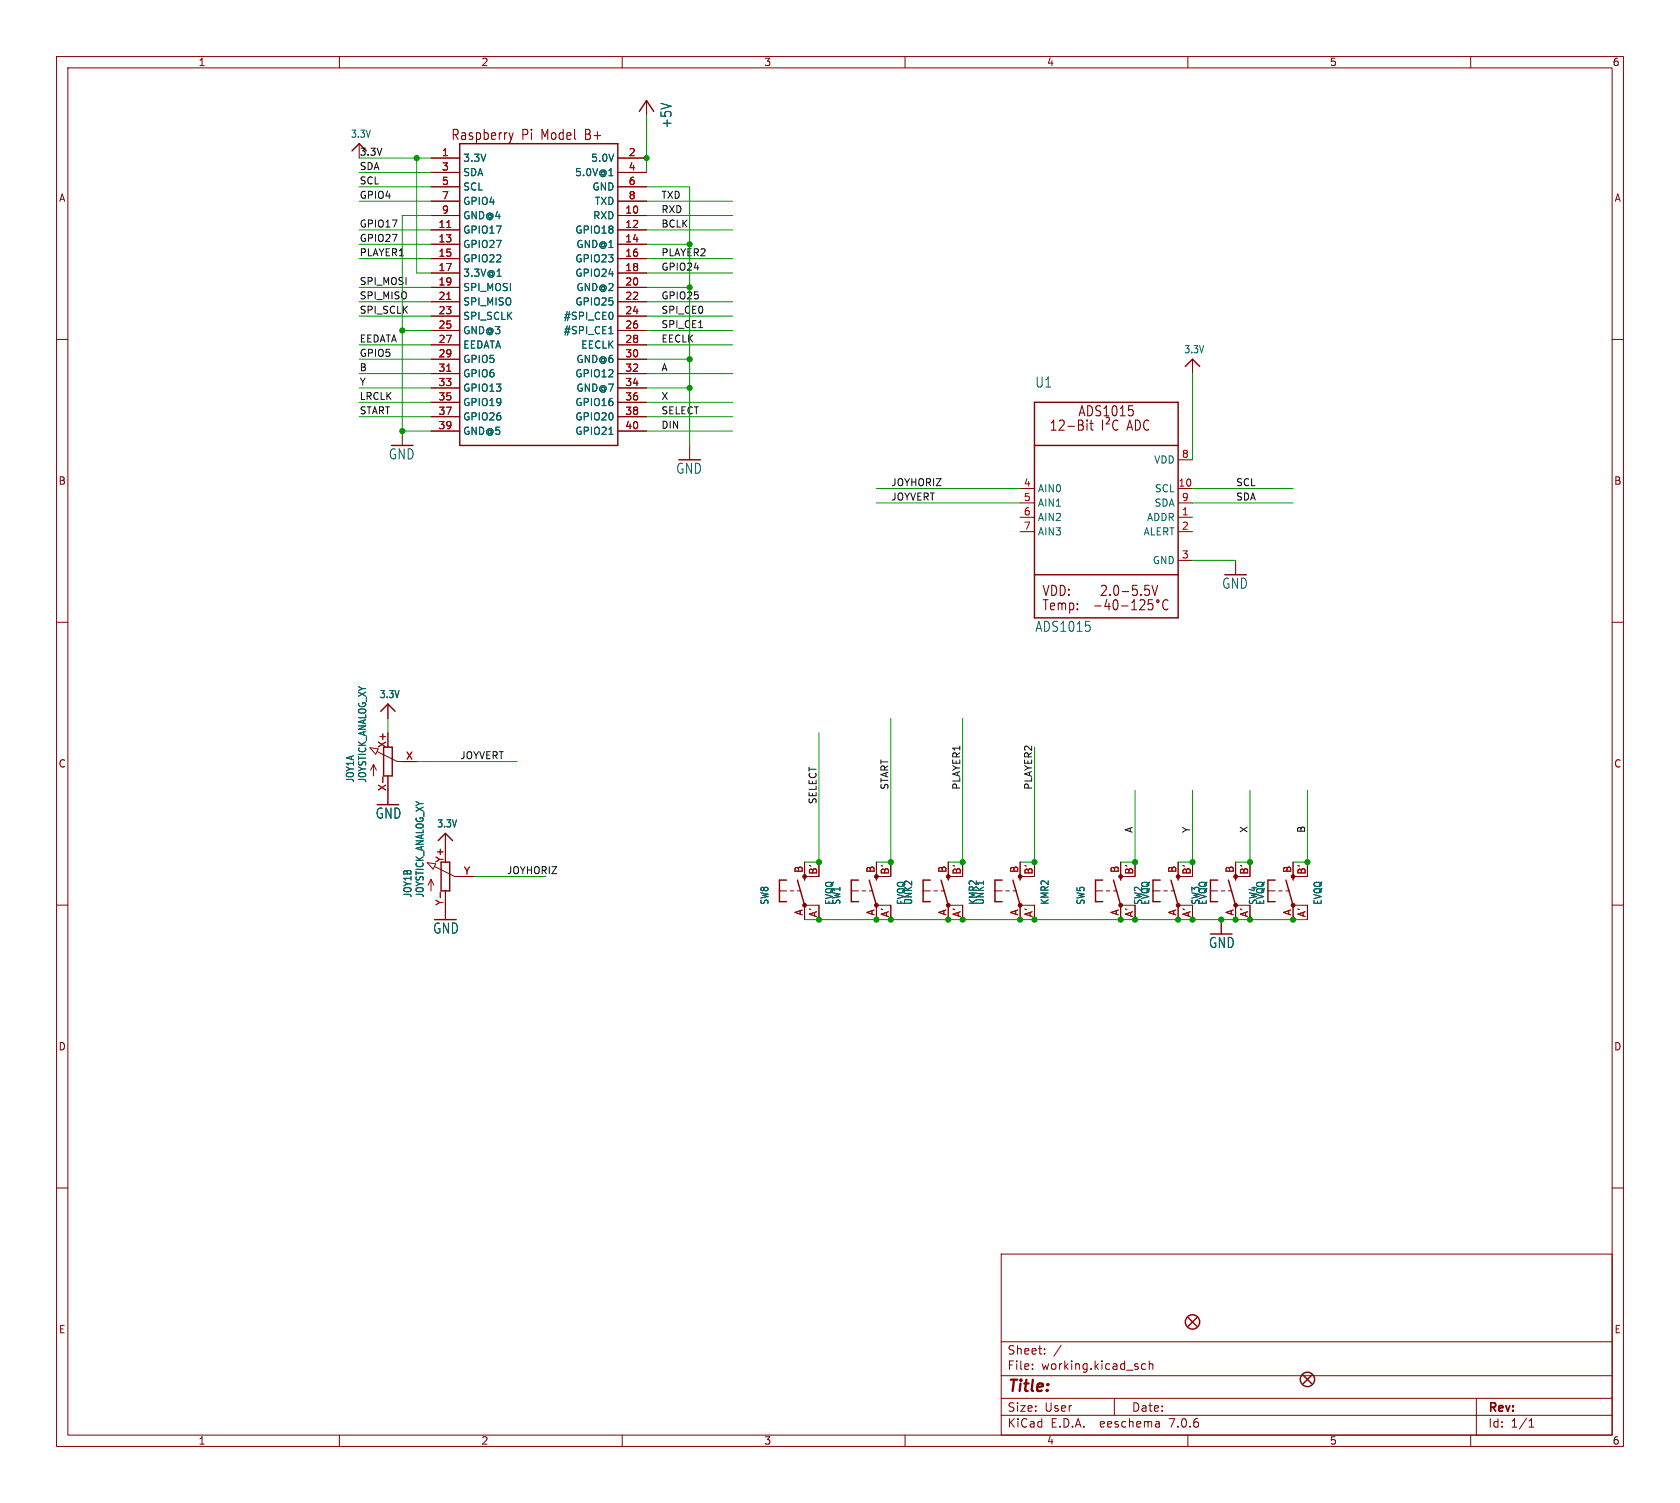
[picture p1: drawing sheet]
<svg xmlns="http://www.w3.org/2000/svg" width="297mm" height="266mm" viewBox="0 0 297 266" stroke-linecap="round" stroke-linejoin="round" font-family="sans-serif">
<g fill="none" stroke="#840000" stroke-width=".18">
<path d="M10 10h277v245.7h-277zM12 12h273v241.7h-273zM60 10v2M110 10v2M114.3 17.8v2.5M160 10v2M210 10v2M260 10v2M63.5 25.4v2.5M76.2 27.9h5.1M76.2 38.1h5.1M76.2 30.5h5.1"/>
<path d="M76.2 33h5.1M76.2 35.6h5.1M109.2 27.9h5.1M109.2 38.1h5.1M109.2 30.5h5.1M109.2 33h5.1M109.2 35.6h5.1M10 60h2M76.2 40.6h5.1M76.2 43.2h5.1M76.2 45.7h5.1M76.2 48.3h5.1"/>
<path d="M76.2 50.8h5.1M76.2 53.3h5.1M76.2 55.9h5.1M76.2 58.4h5.1M109.2 40.6h5.1M109.2 43.2h5.1M109.2 45.7h5.1M109.2 48.3h5.1M109.2 50.8h5.1M109.2 53.3h5.1M109.2 55.9h5.1M109.2 58.4h5.1"/>
<path d="M285 60h2M71.1 76.2v2.5M76.2 61h5.1M76.2 63.5h5.1M76.2 66h5.1M76.2 68.6h5.1M76.2 71.1h5.1M76.2 73.7h5.1M76.2 76.2h5.1M109.2 61h5.1M109.2 63.5h5.1M109.2 66h5.1"/>
<path d="M109.2 68.6h5.1M109.2 71.1h5.1M109.2 73.7h5.1M109.2 76.2h5.1M121.9 78.7v2.6M210.8 63.5v2.5M180.3 91.4h2.6M180.3 86.4h2.6M180.3 94h2.6M180.3 88.9h2.6M208.3 91.4h2.5M208.3 86.4h2.5"/>
<path d="M208.3 94h2.5M208.3 99.1h2.5M208.3 88.9h2.5M208.3 81.3h2.5M218.4 99.1v2.5M10 110h2M285 110h2M65.4 132.2l1.5 .2-.5 .9zM66 135.1v2.1M66 135.1l-.5 1M66 135.1l.5 1M66.7 132.9l3.5 1.7h3.5"/>
<path d="M68.6 124.5v2.5M68.6 137.2v5M10 160h2M75.5 152.5l1.5 .2-.4 .9zM76.2 155.4v2.1M76.2 155.4l-.5 1.1M76.2 155.4l.5 1.1M76.9 153.2l3.5 1.7h3.4M78.7 147.3v2.6M78.7 157.5v5.1M137.8 157.5h1.3M139.7 157.5h.6"/>
<path d="M141 157.5h.6M142.2 152.4v2.5h2.6v-2.5M150.5 157.5h1.3M152.4 157.5h.6M153.7 157.5h.6M154.9 152.4v2.5h2.6v-2.5M163.2 157.5h1.3M165.1 157.5h.6M166.4 157.5h.6M167.6 152.4v2.5h2.6v-2.5M175.9 157.5h1.3M177.8 157.5h.6"/>
<path d="M179.1 157.5h.6M180.3 152.4v2.5h2.6v-2.5M193.7 157.5h1.2M195.6 157.5h.6M196.8 157.5h.7M198.1 152.4v2.5h2.6v-2.5M203.8 157.5h1.3M205.7 157.5h.7M207 157.5h.6M208.3 152.4v2.5h2.5v-2.5M214 157.5h1.3M215.9 157.5h.6"/>
<path d="M217.2 157.5h.6M218.4 152.4v2.5h2.6v-2.5M224.2 157.5h1.2M226.1 157.5h.6M227.3 157.5h.7M228.6 152.4v2.5h2.5v-2.5M285 160h2M142.2 162.6v-2.6h2.6v2.6M154.9 162.6v-2.6h2.6v2.6M167.6 162.6v-2.6h2.6v2.6M180.3 162.6v-2.6h2.6v2.6M198.1 162.6v-2.6h2.6v2.6"/>
<path d="M208.3 162.6v-2.6h2.5v2.6M215.9 162.6v2.5M218.4 162.6v-2.6h2.6v2.6M228.6 162.6v-2.6h2.5v2.6M10 210h2M285 210h2M177 221.7h108v32h-108zM177 237.2h108M184.7 239.2v.2M184.7 238.4v.2M187.6 237.8l-1.3 1.9M60 253.7v2"/>
<path d="M110 253.7v2M160 253.7v2M177 250.2h108M177 247.2h108M177 243.2h108M182.5 241.9v.2M182.5 241.1v.2M197 247.2v3M202.5 241.1h-.4l-.3 .3v.4l.2 .2h.5M203.2 241.2l.2-.1h.3l.1 1M203.2 240.6v1.5M204.9 251.3l.1 1"/>
<path d="M205 252.2l-.2 .1M205 251.6l-.2 .1M210 253.7v2M260 253.7v2M261 247.2v6.5M270.3 252.3h.9M270.3 251.2l.4-.4v1.5"/>
</g>
<g fill="#840000" stroke="#840000" stroke-width=".18">
<circle cx="142.2" cy="160" r=".33"/>
<circle cx="142.2" cy="154.9" r=".33"/>
<circle cx="218.4" cy="160" r=".33"/>
<circle cx="218.4" cy="154.9" r=".33"/>
<circle cx="180.3" cy="160" r=".33"/>
<circle cx="180.3" cy="154.9" r=".33"/>
<circle cx="154.9" cy="160" r=".33"/>
<circle cx="154.9" cy="154.9" r=".33"/>
<circle cx="167.6" cy="160" r=".33"/>
<circle cx="167.6" cy="154.9" r=".33"/>
<circle cx="208.3" cy="160" r=".33"/>
<circle cx="208.3" cy="154.9" r=".33"/>
<circle cx="228.6" cy="160" r=".33"/>
<circle cx="228.6" cy="154.9" r=".33"/>
<circle cx="198.1" cy="160" r=".33"/>
<circle cx="198.1" cy="154.9" r=".33"/>
</g>
<g fill="none" stroke="#840000" stroke-width=".25">
<path d="M113 19.7l1.3-1.9 1.3 1.9M62.2 26.7l1.3-1.3 1.3 1.3M81.3 25.4h27.9v53.3h-27.9zM182.9 71.1h25.4v38.1h-25.4zM182.9 78.7h25.4M209.5 64.8l1.3-1.3 1.3 1.3M182.9 101.6h25.4M67.3 125.7l1.3-1.2 1.2 1.2M67.8 132.1h1.5v5.1h-1.5zM77.5 148.6l1.2-1.3 1.3 1.3M78 152.4h1.5v5.1h-1.5zM139.1 155.6h-1.3v3.8h1.3"/>
<path d="M141 155.6l1.2 4.4M142.2 154.9v.7M151.8 155.6h-1.3v3.8h1.3M153.7 155.6l1.2 4.4M154.9 154.9v.7M164.5 155.6h-1.3v3.8h1.3M166.4 155.6l1.2 4.4M167.6 154.9v.7M177.2 155.6h-1.3v3.8h1.3M179.1 155.6l1.2 4.4M180.3 154.9v.7M194.9 155.6h-1.2v3.8h1.2"/>
<path d="M196.8 155.6l1.3 4.4M198.1 154.9v.7M203.8 159.4h1.3M203.8 155.6h1.3M207 155.6l1.3 4.4M208.3 154.9v.7M214 159.4h1.3M214 155.6h1.3M217.2 155.6l1.2 4.4M218.4 154.9v.7M224.2 159.4h1.2M224.2 155.6h1.2"/>
<path d="M227.3 155.6l1.3 4.4M228.6 154.9v.7M210.1 232.9l1.5 1.5M211.6 232.9l-1.5 1.5M230.4 243.1l1.5 1.5M231.9 243.1l-1.5 1.5"/>
<circle cx="210.8" cy="233.7" r="1.27"/>
<circle cx="231.1" cy="243.8" r="1.27"/>
</g>
<path d="M79 40.2h.7M79 52.9h.7M79 65.6h.7M67.7 137.3v1M77.8 157.7v1" fill="none" stroke="#a90000" stroke-width=".18"/>
<g fill="none" stroke="#840000" stroke-width=".19">
<path d="M90 23.5l.4 1.1M90.4 24.6l-.3 .6M90.7 23.5l-.3 1.1M192.2 74.9v1.1M192.7 74.9h.6M192.9 74.3v1.5l.1 .2h.3M194.9 74.3v1.7M196.1 74.3l-.5 .6h.5M196.8 74.7l-.1 .6a.68 .68 0 0 0 .7 .7l.2-.1M200.3 72.6v.7M193.5 107.1h1.2M195.7 105.9l-.4 1.3h1"/>
<path d="M196.1 106.6v1.2M196.8 106.4v.7l.1 .5 .2 .2 .3-.1 .2-.2v-1.1M198.3 107.1h1.1M200.1 107.8h.8M200.5 106v1.8M202.4 106.5l-.1 .3-.9 1h1M202.4 103.5h.8M203.1 104.2l.1 .3-.1 .7M203.7 103.5l.5 1.7 .5-1.7M203.8 106h-.8v.9l.2-.2 .5 .1 .1 .2v.6l-.3 .2h-.3l-.2-.2M206.5 106.2l-.1-.1a.51 .51 0 0 0-.8 .3v.6a.68 .68 0 0 0 .6 .8l.3-.2"/>
<circle cx="204.7" cy="106.2" r=".23"/>
</g>
<path d="M107.6 31.1h.8M87.9 48.8h.7M107.6 59h.8M108.3 55.4v.8M107.6 76.8h.8M192.7 110.7v.7" fill="none" stroke="#006464" stroke-width=".18"/>
<g fill="none" stroke="#009600" stroke-width=".18">
<path d="M63.5 35.6h12.7M63.5 30.5h12.7M63.5 33h12.7M63.5 27.9h12.7M73.7 27.9v20.4h2.5M76.2 38.1h-5.1v38.1h5.1M114.3 33h7.6v45.7M114.3 38.1h15.2M114.3 35.6h15.2M114.3 20.3v10.2M63.5 55.9h12.7M63.5 50.8h12.7"/>
<path d="M63.5 43.2h12.7M63.5 40.6h12.7M63.5 45.7h12.7M63.5 53.3h12.7M71.1 58.4h5.1M114.3 48.3h15.2M114.3 55.9h15.2M114.3 50.8h7.6M114.3 58.4h15.2M114.3 43.2h7.6M114.3 40.6h15.2M114.3 45.7h15.2"/>
<path d="M114.3 53.3h15.2M63.5 68.6h12.7M63.5 66h12.7M63.5 63.5h12.7M63.5 71.1h12.7M63.5 73.7h12.7M63.5 61h12.7M114.3 68.6h7.6M114.3 66h15.2M114.3 63.5h7.6M114.3 71.1h15.2M114.3 76.2h15.2"/>
<path d="M114.3 73.7h15.2M114.3 61h15.2M210.8 66v15.3M154.9 88.9h25.4M154.9 86.4h25.4M210.8 88.9h17.8M210.8 86.4h17.8M210.8 99.1h7.6M68.6 127v2.5M73.7 134.6h17.7M144.8 129.5v22.9h-2.6M157.5 127v25.4h-2.6"/>
<path d="M170.2 127v25.4h-2.6M182.9 132.1v20.3h-2.6M200.7 139.7v12.7h-2.6M210.8 139.7v12.7h-2.5M221 139.7v12.7h-2.6M231.1 139.7v12.7h-2.5M83.8 154.9h12.7M142.2 162.6h88.9"/>
</g>
<g fill="#009600" stroke="#009600" stroke-width=".18">
<circle cx="182.9" cy="152.4" r=".46"/>
<circle cx="182.9" cy="162.6" r=".46"/>
<circle cx="210.8" cy="162.6" r=".46"/>
<circle cx="208.3" cy="162.6" r=".46"/>
<circle cx="200.7" cy="162.6" r=".46"/>
<circle cx="154.9" cy="162.6" r=".46"/>
<circle cx="157.5" cy="162.6" r=".46"/>
<circle cx="167.6" cy="162.6" r=".46"/>
<circle cx="144.8" cy="162.6" r=".46"/>
<circle cx="170.2" cy="152.4" r=".46"/>
<circle cx="198.1" cy="162.6" r=".46"/>
<circle cx="170.2" cy="162.6" r=".46"/>
<circle cx="180.3" cy="162.6" r=".46"/>
<circle cx="144.8" cy="152.4" r=".46"/>
<circle cx="157.5" cy="152.4" r=".46"/>
<circle cx="121.9" cy="63.5" r=".46"/>
<circle cx="121.9" cy="68.6" r=".46"/>
<circle cx="121.9" cy="50.8" r=".46"/>
<circle cx="71.1" cy="76.2" r=".46"/>
<circle cx="71.1" cy="58.4" r=".46"/>
<circle cx="73.7" cy="27.9" r=".46"/>
<circle cx="218.4" cy="162.6" r=".46"/>
<circle cx="215.9" cy="162.6" r=".46"/>
<circle cx="200.7" cy="152.4" r=".46"/>
<circle cx="210.8" cy="152.4" r=".46"/>
<circle cx="231.1" cy="152.4" r=".46"/>
<circle cx="221" cy="152.4" r=".46"/>
<circle cx="228.6" cy="162.6" r=".46"/>
<circle cx="221" cy="162.6" r=".46"/>
<circle cx="121.9" cy="43.2" r=".46"/>
<circle cx="114.3" cy="27.9" r=".46"/>
</g>
<text font-size="2.8" fill="#840000" x="178" y="246.6">Title:</text>
<g font-size="2.5" fill="#006464">
<text x="118.9" y="22.8" transform="rotate(-90 118.9 22.8)">+5V</text>
<text x="182.9" y="68.7">U1</text>
<text x="68.6" y="81.4">GND</text>
<text x="119.4" y="84">GND</text>
<text x="216" y="104.3">GND</text>
<text x="182.9" y="111.9">ADS1015</text>
<text x="66.3" y="144.9">GND</text>
<text x="76.5" y="165.2">GND</text>
<text x="213.6" y="167.8">GND</text>
</g>
<g font-size="2.5" fill="#840000">
<text x="79.6" y="25">Raspberry</text>
<text x="92.2" y="25">Pi</text>
<text x="95.9" y="25">Model</text>
<text x="103.8" y="25">B+</text>
<text x="185.4" y="76.4">12-Bit</text>
<text x="190.5" y="73.9">ADS1015</text>
<text x="199.5" y="76.4">ADC</text>
<text x="184.1" y="105.6">VDD:</text>
<text x="194.3" y="105.6">2.0-5.5V</text>
<text x="184.1" y="108.1">Temp:</text>
</g>
<g font-size="2.1" fill="#840000">
<text x="178" y="239.7">Sheet:</text>
<text x="178" y="242.4">File:</text>
<text x="184.1" y="242.4">working.kicad_sch</text>
<text x="178" y="249.8">Size:</text>
<text x="184.7" y="249.8">User</text>
<text x="200" y="249.8">Date:</text>
<text x="263" y="250">Rev:</text>
<text x="178" y="252.6">KiCad</text>
<text x="185.7" y="252.6">E.D.A.</text>
<text x="194.6" y="252.6">eeschema</text>
<text x="207" y="252.6">7.0.6</text>
<text x="263" y="252.6">Id:</text>
<text x="267.1" y="252.6">1/1</text>
</g>
<g font-size="1.8" fill="#840000">
<text x="35" y="11.9">1</text>
<text x="85" y="11.9">2</text>
<text x="135" y="11.9">3</text>
<text x="185" y="11.9">4</text>
<text x="235" y="11.9">5</text>
<text x="285" y="11.9">6</text>
<text x="10.3" y="35.9">A</text>
<text x="285.3" y="35.9">A</text>
<text x="10.3" y="85.9">B</text>
<text x="285.3" y="85.9">B</text>
<text x="10.3" y="135.9">C</text>
<text x="285.3" y="135.9">C</text>
<text x="10.3" y="185.9">D</text>
<text x="285.3" y="185.9">D</text>
<text x="10.3" y="235.9">E</text>
<text x="285.3" y="235.9">E</text>
<text x="35" y="255.6">1</text>
<text x="85" y="255.6">2</text>
<text x="135" y="255.6">3</text>
<text x="185" y="255.6">4</text>
<text x="235" y="255.6">5</text>
<text x="285" y="255.6">6</text>
</g>
<g font-size="1.8" fill="#006464">
<text x="61.9" y="24.6">3.3V</text>
<text x="81.8" y="28.8">3.3V</text>
<text x="104.4" y="28.8">5.0V</text>
<text x="81.8" y="31.3">SDA</text>
<text x="81.8" y="33.9">SCL</text>
<text x="101.6" y="31.3">5.0V@1</text>
<text x="104.6" y="33.9">GND</text>
<text x="81.8" y="41.5">GPIO17</text>
<text x="81.8" y="36.4">GPIO4</text>
<text x="81.8" y="39">GND@4</text>
<text x="101.6" y="41.5">GPIO18</text>
<text x="104.8" y="39">RXD</text>
<text x="105.1" y="36.4">TXD</text>
<text x="81.8" y="44">GPIO27</text>
<text x="81.8" y="46.6">GPIO22</text>
<text x="101.6" y="46.6">GPIO23</text>
<text x="101.8" y="44">GND@1</text>
<text x="81.8" y="49.1">3.3V@1</text>
<text x="81.8" y="51.7">SPI_MOSI</text>
<text x="101.6" y="49.1">GPIO24</text>
<text x="101.8" y="51.7">GND@2</text>
<text x="81.8" y="54.2">SPI_MISO</text>
<text x="81.8" y="56.7">SPI_SCLK</text>
<text x="81.8" y="59.3">GND@3</text>
<text x="99.6" y="56.7">#SPI_CE0</text>
<text x="99.6" y="59.3">#SPI_CE1</text>
<text x="101.6" y="54.2">GPIO25</text>
<text x="81.8" y="61.8">EEDATA</text>
<text x="81.8" y="64.4">GPIO5</text>
<text x="101.8" y="64.4">GND@6</text>
<text x="102.6" y="61.8">EECLK</text>
<text x="209.3" y="62.7">3.3V</text>
<text x="81.8" y="66.9">GPIO6</text>
<text x="81.8" y="69.4">GPIO13</text>
<text x="81.8" y="72">GPIO19</text>
<text x="101.6" y="66.9">GPIO12</text>
<text x="101.6" y="72">GPIO16</text>
<text x="101.8" y="69.4">GND@7</text>
<text x="81.8" y="74.5">GPIO26</text>
<text x="81.8" y="77.1">GND@5</text>
<text x="101.6" y="74.5">GPIO20</text>
<text x="101.6" y="77.1">GPIO21</text>
<text x="203.9" y="82.1">VDD</text>
<text x="183.4" y="87.2">AIN0</text>
<text x="183.4" y="89.8">AIN1</text>
<text x="204" y="89.8">SDA</text>
<text x="204.1" y="87.2">SCL</text>
<text x="183.4" y="92.3">AIN2</text>
<text x="183.4" y="94.8">AIN3</text>
<text x="202.1" y="94.8">ALERT</text>
<text x="202.7" y="92.3">ADDR</text>
<text x="203.7" y="99.9">GND</text>
<text x="67" y="123.6">3.3V</text>
<text x="62.8" y="138.5" transform="rotate(-90 62.8 138.5)">JOY1A</text>
<text x="64.9" y="138.5" transform="rotate(-90 64.9 138.5)">JOYSTICK_ANALOG_XY</text>
<text x="77.2" y="146.5">3.3V</text>
<text x="72.9" y="158.8" transform="rotate(-90 72.9 158.8)">JOY1B</text>
<text x="75.1" y="158.8" transform="rotate(-90 75.1 158.8)">JOYSTICK_ANALOG_XY</text>
<text x="136.1" y="160" transform="rotate(-90 136.1 160)">SW8</text>
<text x="147.5" y="160" transform="rotate(-90 147.5 160)">EVQQ</text>
<text x="148.8" y="160" transform="rotate(-90 148.8 160)">SW1</text>
<text x="160.2" y="160" transform="rotate(-90 160.2 160)">EVQQ</text>
<text x="161.5" y="160" transform="rotate(-90 161.5 160)">UNK2</text>
<text x="172.9" y="160" transform="rotate(-90 172.9 160)">KMR2</text>
<text x="174.2" y="160" transform="rotate(-90 174.2 160)">UNK1</text>
<text x="185.6" y="160" transform="rotate(-90 185.6 160)">KMR2</text>
<text x="191.9" y="160" transform="rotate(-90 191.9 160)">SW5</text>
<text x="202.1" y="160" transform="rotate(-90 202.1 160)">SW2</text>
<text x="203.4" y="160" transform="rotate(-90 203.4 160)">EVQQ</text>
<text x="212.3" y="160" transform="rotate(-90 212.3 160)">SW3</text>
<text x="213.5" y="160" transform="rotate(-90 213.5 160)">EVQQ</text>
<text x="222.4" y="160" transform="rotate(-90 222.4 160)">SW4</text>
<text x="223.7" y="160" transform="rotate(-90 223.7 160)">EVQQ</text>
<text x="233.8" y="160" transform="rotate(-90 233.8 160)">EVQQ</text>
</g>
<g font-size="1.8" fill="#a90000">
<text x="78" y="27.7">1</text>
<text x="111.1" y="27.7">2</text>
<text x="78" y="30.2">3</text>
<text x="78" y="32.8">5</text>
<text x="78" y="35.3">7</text>
<text x="111.1" y="30.2">4</text>
<text x="111.1" y="32.8">6</text>
<text x="111.1" y="35.3">8</text>
<text x="77.4" y="40.4">11</text>
<text x="78" y="37.8">9</text>
<text x="110.4" y="37.8">10</text>
<text x="110.4" y="40.4">12</text>
<text x="77.4" y="42.9">13</text>
<text x="77.4" y="45.5">15</text>
<text x="110.4" y="42.9">14</text>
<text x="110.4" y="45.5">16</text>
<text x="77.4" y="48">17</text>
<text x="77.4" y="50.5">19</text>
<text x="77.4" y="53.1">21</text>
<text x="110.4" y="48">18</text>
<text x="110.4" y="50.5">20</text>
<text x="110.4" y="53.1">22</text>
<text x="77.4" y="55.6">23</text>
<text x="77.4" y="58.2">25</text>
<text x="110.4" y="55.6">24</text>
<text x="110.4" y="58.2">26</text>
<text x="77.4" y="60.7">27</text>
<text x="77.4" y="63.2">29</text>
<text x="77.4" y="65.8">31</text>
<text x="110.4" y="60.7">28</text>
<text x="110.4" y="63.2">30</text>
<text x="110.4" y="65.8">32</text>
<text x="77.4" y="68.3">33</text>
<text x="77.4" y="70.9">35</text>
<text x="110.4" y="68.3">34</text>
<text x="110.4" y="70.9">36</text>
<text x="77.4" y="73.4">37</text>
<text x="77.4" y="75.9">39</text>
<text x="110.4" y="73.4">38</text>
<text x="110.4" y="75.9">40</text>
<text x="208.8" y="81">8</text>
<text x="180.9" y="86.1">4</text>
<text x="180.9" y="88.6">5</text>
<text x="208.2" y="86.1">10</text>
<text x="208.8" y="88.6">9</text>
<text x="180.9" y="91.2">6</text>
<text x="180.9" y="93.7">7</text>
<text x="208.8" y="91.2">1</text>
<text x="208.8" y="93.7">2</text>
<text x="208.8" y="98.8">3</text>
<text x="68.3" y="132.3" transform="rotate(-90 68.3 132.3)">X+</text>
<text x="71.7" y="134.4">X</text>
<text x="68.3" y="139.9" transform="rotate(-90 68.3 139.9)">X-</text>
<text x="78.5" y="152.6" transform="rotate(-90 78.5 152.6)">Y+</text>
<text x="81.9" y="154.7">Y</text>
<text x="142" y="154.4" transform="rotate(-90 142 154.4)">B</text>
<text x="144.5" y="154.7" transform="rotate(-90 144.5 154.7)">B'</text>
<text x="154.7" y="154.4" transform="rotate(-90 154.7 154.4)">B</text>
<text x="157.2" y="154.7" transform="rotate(-90 157.2 154.7)">B'</text>
<text x="167.4" y="154.4" transform="rotate(-90 167.4 154.4)">B</text>
<text x="169.9" y="154.7" transform="rotate(-90 169.9 154.7)">B'</text>
<text x="180.1" y="154.4" transform="rotate(-90 180.1 154.4)">B</text>
<text x="182.6" y="154.7" transform="rotate(-90 182.6 154.7)">B'</text>
<text x="197.9" y="154.4" transform="rotate(-90 197.9 154.4)">B</text>
<text x="200.4" y="154.7" transform="rotate(-90 200.4 154.7)">B'</text>
<text x="208" y="154.4" transform="rotate(-90 208 154.4)">B</text>
<text x="210.6" y="154.7" transform="rotate(-90 210.6 154.7)">B'</text>
<text x="218.2" y="154.4" transform="rotate(-90 218.2 154.4)">B</text>
<text x="220.7" y="154.7" transform="rotate(-90 220.7 154.7)">B'</text>
<text x="228.3" y="154.4" transform="rotate(-90 228.3 154.4)">B</text>
<text x="230.9" y="154.7" transform="rotate(-90 230.9 154.7)">B'</text>
<text x="78.5" y="160.2" transform="rotate(-90 78.5 160.2)">Y-</text>
<text x="142" y="161.9" transform="rotate(-90 142 161.9)">A</text>
<text x="154.7" y="161.9" transform="rotate(-90 154.7 161.9)">A</text>
<text x="167.4" y="161.9" transform="rotate(-90 167.4 161.9)">A</text>
<text x="180.1" y="161.9" transform="rotate(-90 180.1 161.9)">A</text>
<text x="197.9" y="161.9" transform="rotate(-90 197.9 161.9)">A</text>
<text x="208" y="161.9" transform="rotate(-90 208 161.9)">A</text>
<text x="218.2" y="161.9" transform="rotate(-90 218.2 161.9)">A</text>
<text x="228.3" y="161.9" transform="rotate(-90 228.3 161.9)">A</text>
<text x="144.5" y="162.2" transform="rotate(-90 144.5 162.2)">A'</text>
<text x="157.2" y="162.2" transform="rotate(-90 157.2 162.2)">A'</text>
<text x="169.9" y="162.2" transform="rotate(-90 169.9 162.2)">A'</text>
<text x="182.6" y="162.2" transform="rotate(-90 182.6 162.2)">A'</text>
<text x="200.4" y="162.2" transform="rotate(-90 200.4 162.2)">A'</text>
<text x="210.6" y="162.2" transform="rotate(-90 210.6 162.2)">A'</text>
<text x="220.7" y="162.2" transform="rotate(-90 220.7 162.2)">A'</text>
<text x="230.9" y="162.2" transform="rotate(-90 230.9 162.2)">A'</text>
</g>
<g font-size="1.7" fill="#0f0f0f">
<text x="63.5" y="27.6">3.3V</text>
<text x="63.5" y="35.2">GPIO4</text>
<text x="63.5" y="32.7">SCL</text>
<text x="63.5" y="30.1">SDA</text>
<text x="116.8" y="35.2">TXD</text>
<text x="63.5" y="40.3">GPIO17</text>
<text x="116.8" y="40.3">BCLK</text>
<text x="116.8" y="37.8">RXD</text>
<text x="63.5" y="42.8">GPIO27</text>
<text x="63.5" y="45.4">PLAYER1</text>
<text x="116.8" y="47.9">GPIO24</text>
<text x="116.8" y="45.4">PLAYER2</text>
<text x="63.5" y="53">SPI_MISO</text>
<text x="63.5" y="50.5">SPI_MOSI</text>
<text x="116.8" y="53">GPIO25</text>
<text x="63.5" y="55.5">SPI_SCLK</text>
<text x="116.8" y="58.1">SPI_CE1</text>
<text x="116.8" y="55.5">SPI_CE0</text>
<text x="63.5" y="60.6">EEDATA</text>
<text x="63.5" y="63.2">GPIO5</text>
<text x="63.5" y="65.7">B</text>
<text x="116.8" y="60.6">EECLK</text>
<text x="116.8" y="65.7">A</text>
<text x="63.5" y="68.2">Y</text>
<text x="63.5" y="70.8">LRCLK</text>
<text x="116.8" y="70.8">X</text>
<text x="63.5" y="73.3">START</text>
<text x="116.8" y="73.3">SELECT</text>
<text x="116.8" y="75.9">DIN</text>
<text x="157.5" y="88.6">JOYVERT</text>
<text x="157.5" y="86">JOYHORIZ</text>
<text x="218.4" y="88.6">SDA</text>
<text x="218.4" y="86">SCL</text>
<text x="81.3" y="134.3">JOYVERT</text>
<text x="144.4" y="142.2" transform="rotate(-90 144.4 142.2)">SELECT</text>
<text x="157.1" y="139.7" transform="rotate(-90 157.1 139.7)">START</text>
<text x="169.8" y="139.7" transform="rotate(-90 169.8 139.7)">PLAYER1</text>
<text x="182.5" y="139.7" transform="rotate(-90 182.5 139.7)">PLAYER2</text>
<text x="200.3" y="147.3" transform="rotate(-90 200.3 147.3)">A</text>
<text x="210.5" y="147.3" transform="rotate(-90 210.5 147.3)">Y</text>
<text x="220.6" y="147.3" transform="rotate(-90 220.6 147.3)">X</text>
<text x="230.8" y="147.3" transform="rotate(-90 230.8 147.3)">B</text>
<text x="89.5" y="154.6">JOYHORIZ</text>
</g>
</svg>
